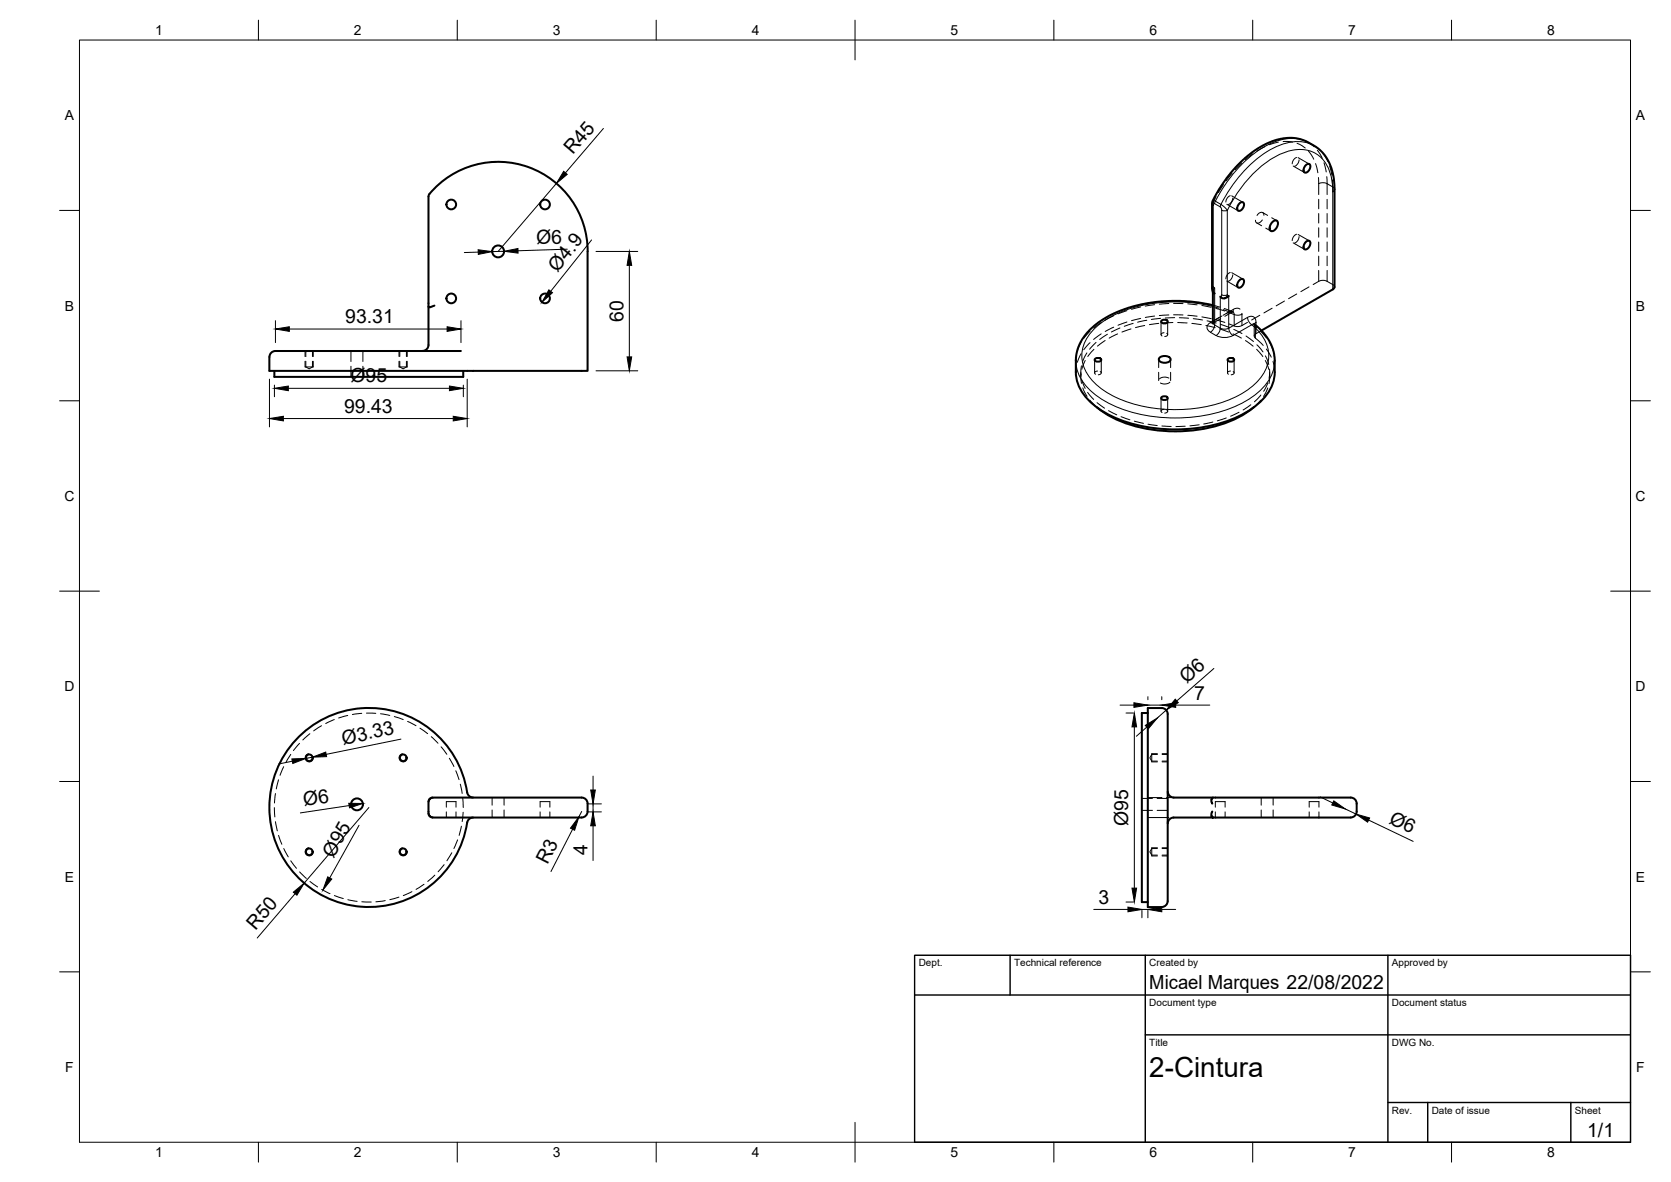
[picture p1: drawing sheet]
<svg xmlns="http://www.w3.org/2000/svg" width="420mm" height="297mm" viewBox="0 0 420 297" stroke-linecap="round" stroke-linejoin="round" font-family="sans-serif">
<!-- layer: Visible -->
<g fill="none" stroke="#000" stroke-width=".51">
<path d="M108 48.8l-.3 .6v27.7l.4 .1 1.1-.4M108 48.7a22.5 22.5 0 0 1 24.9-6.7 22.5 22.5 0 0 1 14.9 21.2M311.7 51.1a.63 .63 0 0 1 1 0 1.49 1.49 0 0 1-1.4 1.9 1.37 1.37 0 0 1 .4-1.9zM320 55.8a.77 .77 0 0 1 1.3 0 1.95 1.95 0 0 1-1.6 2.3 1.29 1.29 0 0 1 0-2zM328.3 41.5a.63 .63 0 0 1 1.1-.1 1.49 1.49 0 0 1-1.4 1.9 1.37 1.37 0 0 1 .3-1.8zM107.7 77v9.7a1.49 1.49 0 0 1-1.5 1.5M147.7 63.2v30h-80v-3.5a1.54 1.54 0 0 1 1.5-1.5M305 76.7l-3.6-.7-4.8-.4-4.5 .1-4 .6-4.2 1-3.8 1.4-3.8 2.2-2.2 1.9a11 11 0 0 0-3.6 7.8 11.7 11.7 0 0 0 1.6 7.9 20.5 20.5 0 0 0 10.8 7.4 40.5 40.5 0 0 0 28.7-1.4 15.4 15.4 0 0 0 8.5-8.4 18 18 0 0 0 .4-5.8l-.5-2.6-.9-2.1-1.4-2-2.4-2.2M305 73.4l-.1 7.9M305.4 73.7l-.4-.1-.2-1.1v-21.5l.9-2.1 2-3.1 3-3.7 2.9-2.8 3.5-2.5 2.9-1.3 2.7-.7 3.2-.1 2.4 .8 2.5 1.3 1.7 1.5 1.3 1.7 1 2.3 .6 2.6 .2 2.2-.1 25.2-.4 .4-17.9 10.4M308.9 74.4l-1.1 .6-.6-.1-.4-.4M311.7 70.4a.63 .63 0 0 1 1 0 1.49 1.49 0 0 1-1.4 1.9 1.37 1.37 0 0 1 .4-1.9z"/>
<path d="M328.3 60.8a.63 .63 0 0 1 1.1-.1 1.49 1.49 0 0 1-1.4 1.9 1.37 1.37 0 0 1 .3-1.8zM69 93.2v1.5h47.5v-1.5M69.2 88.2h46.7M275.3 90.2l.5-.2h.6l.5 .4a.97 .97 0 0 1-1.7 0zM291.5 89.9a1.95 1.95 0 0 1 2.8 .3 1.29 1.29 0 0 1-1.7 1 .9 .9 0 0 1-.9-.3 .9 .9 0 0 1-.2-1zM292 80.6l.5-.2h.6l.5 .4a.97 .97 0 0 1-1.6 0zM292 99.9l.5-.3h.6l.5 .5a.97 .97 0 0 1-1.6 0zM308.7 90.2l.5-.2h.6l.5 .4a.97 .97 0 0 1-1.6 0zM275.8 102.3a31.7 31.7 0 0 0 21.4 6.1 30.7 30.7 0 0 0 18-6.1M288.6 179.2h-1.5v47.5h1.5M293.6 179.4a1.49 1.49 0 0 0-1.5-1.5h-3.5v50.1h3.5a1.73 1.73 0 0 0 1.5-2.2v-46.4M293.6 198.9a1.49 1.49 0 0 0 1.5 1.5"/>
<path d="M118.9 205.5a1.49 1.49 0 0 0-1.4 1.2M118.9 200.4a1.49 1.49 0 0 1-1.4-1.3 25 25 0 0 0-38.3-17.2 25 25 0 0 0-.1 42 25 25 0 0 0 38.4-17.2M146.2 200.4h-35.7a3.3 3.3 0 0 0-2.5 .3l-.3 .7v3a1.04 1.04 0 0 0 1 1l37.5 .1M146.3 200.4a1.49 1.49 0 0 1 1.4 1.5v2a1.49 1.49 0 0 1-1.4 1.5M295.1 200.4h43.4a2.37 2.37 0 0 1 2.5 1.1 5 5 0 0 1-.2 3.3 4.1 4.1 0 0 1-3.3 .7h-32.5M304.8 203.9l-.2 1 .4 .6h-9.9a1.49 1.49 0 0 0-1.5 1.4M305 200.4l-.4 .6 .2 .9"/>
<circle cx="113.5" cy="51.4" r="1.22"/>
<circle cx="137" cy="51.4" r="1.22"/>
<circle cx="113.5" cy="75" r="1.22"/>
<circle cx="125.3" cy="63.2" r="1.49"/>
<circle cx="137" cy="75" r="1.22"/>
<circle cx="77.8" cy="190.4" r=".84"/>
<circle cx="101.4" cy="190.4" r=".84"/>
<circle cx="77.8" cy="214.1" r=".84"/>
<circle cx="89.8" cy="202.1" r="1.49"/>
<circle cx="101.4" cy="214.1" r=".84"/>
</g>
<!-- layer: Hidden -->
<g fill="none" stroke="#000" stroke-width=".25">
<path d="M326 39.6h-.1a1.8 1.8 0 0 0-1 1.6M326.4 39.6l2.8 1.6M308.5 51.3l2.8 1.7M309.3 49.2h-.1a1.8 1.8 0 0 0-1 1.6M309.7 49.2l2.8 1.6M310 49.8v.1a1.84 1.84 0 0 1-1.2 1.5M316 56l1.2 .7M317.4 55.3a.96 .96 0 0 1-.7 .7 .96 .96 0 0 1-1-.3v-.4M317.5 53.4l1.2 .7M317.8 54.1a.74 .74 0 0 0-.6-.8 .74 .74 0 0 0-.8 .4l-.3 .5M318.3 57.3l1.2 .7M319.8 54.7l1.2 .7"/>
<path d="M325.2 41.7l2.8 1.7M326 58.9a1.78 1.78 0 0 0-1.1 1.6M326.4 58.9l2.8 1.6M326.6 59.5v.1a1.84 1.84 0 0 1-1.1 1.5M326.6 40.2v.1a1.84 1.84 0 0 1-1.1 1.5M290.3 79.4l-2.3 .4M291.8 80l-2.3 .3M293.9 79.1l-2.4 .2M295.1 79.1h2.4M295.4 79.8l-2.4 .1M296.5 79.8l2.4 .2M298.7 79.2l2.3 .3"/>
<path d="M302.2 79.6l2.3 .5M305 76.7l1.7 .5M305 73.3v.1M305.4 72.4l-.4 .7v.5M307.8 77.5l2.2 .8-2 1.2M308.5 70.6l2.8 1.7M309.3 68.5a1.78 1.78 0 0 0-1.1 1.6M309.7 68.5l2.8 1.6M310 69.1v.1a1.84 1.84 0 0 1-1.2 1.5M316.8 79.2l-2.1 1.2M319.9 77.5l-2.1 1.1M323 75.7l-2.1 1.2"/>
<path d="M325.2 61l2.8 1.7M326.1 73.9l-2.1 1.2M329.1 72.1l-2 1.2M330.2 71.5l1.4-.8a2.3 2.3 0 0 1 2.1 0l1.6 .9 .3 .5M76.7 92.2h2.1M76.9 90.8v1.4l.8 .5 .9-.5v-1.4M76.9 88.2v1.4M78.6 88.2v1.4M88.2 88.2v2.7M88.2 92v2.7M91.2 88.2v2.7M91.2 92v2.7"/>
<path d="M100.3 92.2h2.1M100.5 90.8v1.4l.9 .5 .8-.5v-1.4M100.5 88.2v1.4M102.2 88.2v1.4M270.6 92.2l-.1 1.3M271.8 93.5v1.2M271.8 94l.1 2.3M271.8 88.9l-.9 2.1M271.9 91.9l-.1 2.4M272 95.4l.9 2.2M272.3 97.5l1 2.1M272.9 90.6l-.9 2.2"/>
<path d="M273.3 88.7l-1.1 2.1M273.5 98.6l1.5 1.8M274.1 86.1l-1.6 1.8M275.1 87.8l-1.6 1.8M275.2 90.4v3.3M275.6 86l-1.6 1.8M276 93.2h-.1a.46 .46 0 0 0-.6 .2 .46 .46 0 0 0 .2 .7M276.6 93.4a.47 .47 0 0 1 .2 .6 .47 .47 0 0 1-.6 .2M276.9 83.9l-1.9 1.4M276.9 90.4v3.3M277.9 85.6l-2 1.4M278.4 84l-1.9 1.3"/>
<path d="M280 82.2l-2.1 1.1M281 83.9l-2.1 1.1M281.6 82.4l-2.1 1M283.4 80.9l-2.3 .8M284.4 82.7l-2.3 .7M284.9 81.3l-2.2 .7M286.8 80l-2.3 .6M287.8 81.8l-2.3 .5M288.4 80.5l-2.4 .5M291.3 90.3v2.1M291.3 93.6v2M291.4 81.3l-2.4 .3"/>
<path d="M291.9 80.8v3.3M292.7 83.6h-.2a.42 .42 0 0 0-.5 .3 .42 .42 0 0 0 .2 .5M293.4 83.7a.49 .49 0 0 1 .1 .7 .49 .49 0 0 1-.6 .2M293.6 80.8v3.3M293.9 95a2.21 2.21 0 0 0-2.4 .2M294.2 96a2.19 2.19 0 0 1-2.4 .3M294.3 90.3v2.1M294.3 93.6v2M294.9 81.1l-2.4 .1M296.1 81.1l2.4 .1M299.7 81.3l2.3 .3M300 80.1l2.4 .3"/>
<path d="M303.2 81.8l2.3 .5M303.5 80.6l2.3 .6M305.7 80.4l2.3 .6M306.7 82.7l2.2 .7M306.9 81.5l2.2 .8M306.9 80.1l-2 1.2M308.7 90.4v3.3M309.4 93.2h-.1a.46 .46 0 0 0-.6 .2 .46 .46 0 0 0 .2 .7M310 83.9l2.1 1.1M310.1 93.4a.48 .48 0 0 1 .1 .6 .48 .48 0 0 1-.6 .2M310.2 82.8l2.1 1M310.3 90.4v3.3"/>
<path d="M313.2 85.6l1.9 1.4M313.3 84.4l1.9 1.4M313.7 81l-1.4 .8a2.34 2.34 0 0 1-2 .1l-1.2-.5M315.3 81.4l.1 3.1M316 87.8l1.5 1.8M316 86.6l1.6 1.8M317 99.3l-1.6 1.7M317.2 83.1l-1.4 .7a.62 .62 0 0 0-.4 .6 .62 .62 0 0 0 .3 .6l1.9 1.8M318.2 90.6l.8 2.2M318.2 89.4l.8 2.2M318.4 87.7l1.2 2.1M318.8 97.5l-1.1 2.1"/>
<path d="M318.8 96.2l-1.1 2.1M319.2 92.8l-.1 2.3M319.2 94l-.1 2.4M319.3 93.5v1.2M320.1 90.9l.4 2.6M274 100.6l1.8 1.8M275.8 101.2l1.9 1.4M278.7 103.2l2.1 1.1M281.9 104.7l2.2 .8M285.2 105.8l2.3 .6M288.6 106.6l2.4 .3M291.9 100.1v3.2"/>
<path d="M292.1 107l2.4 .2M292.7 102.9h-.2a.42 .42 0 0 0-.5 .2 .42 .42 0 0 0 .2 .6M293.4 103a.48 .48 0 0 1 .1 .6 .48 .48 0 0 1-.6 .2M293.6 100.1v3.2M298 107.1l-2.3 .1M301.5 106.8l-2.3 .2M305 106.1l-2.3 .5M308.3 105l-2.2 .8M311.6 103.6l-2.2 1M314.5 101.7l-1.9 1.3M317 100.6l-1.8 1.8M87.4 179.8l-2.2 .6"/>
<path d="M91 179.3l-2.4 .3M92.1 179.2l2.4 .1M95.7 179.4l2.3 .4M69.3 199.4l-.3 2.4M70 196l-.5 2.3M71.3 192.7l-.9 2.1M73.1 189.6l-1.2 2M75.3 186.8l-1.5 1.8M77.9 184.4l-1.8 1.6M80.9 182.4l-2 1.3M84.1 180.8l-2.2 1M99.1 180.1l2.3 .7"/>
<path d="M102.5 181.3l2.1 1.1M105.6 183l1.9 1.4M108.4 185.1l1.7 1.7M110.9 187.7l1.5 1.9M113 190.5l1.1 2.1M114.6 193.7l.8 2.2M115.7 197.1l.5 2.3M289.6 189.4v2.1M291 189.6h-1.4l-.5 .8 .5 .9h1.4M292.2 191.3h1.4M292.2 189.6h1.4M69 203l.1 2.3"/>
<path d="M69.3 206.5l.4 2.3M70 209.9l.9 2.3M71.4 213.2l1.1 2.1M73.1 216.3l1.4 1.9M75.3 219.1l1.7 1.7M107.7 203.9l.2 .7 .4 .5 .9 .4M109.2 200.4l-1 .5-.5 1M109.3 219.9l-1.8 1.6M111.7 217.3l-1.5 1.8M112.2 202.8v-1.3h2.5v1.3M112.2 204v1.5M113.6 214.3l-1.2 2"/>
<path d="M114.7 204v1.5M115.1 211.1l-1 2.1M116 207.6l-.6 2.3M116.4 200.6l.1 2.3M116.5 204.1l-.3 2.4M123.7 200.4v1.9M123.7 203.5v2M126.7 200.4v1.9M126.7 203.5v2M135.8 202.8v-1.3h2.5v1.3M135.8 204v1.5M138.3 204v1.5"/>
<path d="M287.1 203.7h2.7M287.1 200.6h2.7M288.6 205.5h5.3M288.6 200.4h3.5M289.6 213v2.1M291 203.7h2.6M291 200.6h2.6M291 213.2h-1.4l-.5 .9 .5 .8h1.4M292.2 214.9h1.4M292.2 213.2h1.4M293.3 200.4h1.8M295.1 205.5h.1"/>
<path d="M305.6 202.8v-1.3h2.4v1.3M305.6 204v1.5M308 204v1.5M317.1 200.4v1.9M317.1 203.5v2M320.1 200.4v1.9M320.1 203.5v2M329.2 202.8v-1.3h2.4v1.3M329.2 204v1.5M331.6 204v1.5M77.9 221.5l2 1.4M80.9 223.5l2.1 1.1"/>
<path d="M84.1 225.1l2.2 .7M87.5 226.1l2.3 .4M91 226.6l2.3 .1M96.9 226.3l-2.4 .3M100.3 225.5l-2.3 .6M103.6 224.1l-2.2 1M106.6 222.2l-2 1.3"/>
</g>
<!-- layer: Hidden Narrow -->
<g fill="none" stroke="#000" stroke-width=".25">
<path d="M315 38.7l-1.9 1.4M318.1 36.9l-2.1 1.1M321.4 35.7l-2.2 .7M322.6 35.6l2.4 .1M326.1 36l2.1 1.2M329 35.8l1.4 1.1M329 38l1.3 2M330.4 36.6l1.5 1.1M331.2 37.8l1.3 2M332.7 38.6l1.2 2M304.8 51.2l.3-.4v.8M305.8 49.4l-.7 1.4-.2-.4"/>
<path d="M307.6 46.4l-1.2 2M309.8 43.5l-1.5 1.9M312.2 40.9l-1.6 1.7M330.8 41.1l.6 2.3M331.5 44.6l.1 1.6M331.6 46.2a2.3 2.3 0 0 1 2.1 0M331.6 46.2v2.7M331.6 50.1v2.4M331.6 53.7v2.4M331.6 57.2v2.4M332.9 40.9l.6 2.3M333.6 44.4l.1 1.8"/>
<path d="M333.7 46.2l1.4 .8M333.7 46.2v2.7M333.7 50.1v2.4M333.7 53.7v2.4M333.7 57.2v2.4M334.3 41.7l.6 2.3M335 45.2l.1 1.8M335.1 47l.5 .6M335.1 47v1.2M280 79.3l-2.1 1.1M283.4 78.1l-2.3 .8M286.8 77.1l-2.3 .6"/>
<path d="M290.3 76.6l-2.3 .3M293.9 76.3l-2.4 .1M295.1 76.2l2.4 .1M298.7 76.4l2.3 .2M302.2 76.8l2.3 .4M304.8 72.5l.3-.4-.1 1.1M305 77l1.5 .5M305.1 72.1l.3 .3v1.3M305.7 77.5l2.3 .7M306.5 79.8l-1.5 .9M307.3 79.4l-1.9 1.1M307.6 77.8l1.5 .6 .8-.1 .4 .5a.51 .51 0 0 0 .8 .4l1.2-.2"/>
<path d="M309.1 78.6l1.2 .4v2.9M310.1 77.8a.65 .65 0 0 1-.3 .6 .65 .65 0 0 1-.7 0l-1.6 .8M310.1 77.8l-1.8 1M311.8 77.7a1.46 1.46 0 0 0-1.7 .1M312.3 78.7v.3M312.3 79v2.8M331.6 60.8v2.4M331.6 64.4v2.4M331.6 68v2.7M333.7 60.8v2.4M333.7 64.4v2.4M333.7 68v2.7"/>
<path d="M76.7 88.2v1.4M76.7 90.8v1.4M78.8 88.2v1.4M78.8 90.8v1.4M100.3 88.2v1.4M100.3 90.8v1.4M102.4 88.2v1.4M102.4 90.8v1.4M270.6 89.4l-.1 1.2M271.8 86l-.9 2.2M274.1 83.2l-1.6 1.8M276.9 81.1l-1.9 1.4"/>
<path d="M305.4 80.5l-.2 .5-.3 .2M305.4 80.5l-.4 .6M315.4 81.5l.3 .6v2.9M315.4 81.5l.3 .6 .3 .3M315.8 81.8v2M316.9 83.2l1.6 1.7M319.1 85.9l1 2.2M320.4 89.2l.1 1.4M289.6 191.5h1.4M289.6 189.4h1.4M292.2 191.5h1.4M292.2 189.4h1.4"/>
<path d="M289.6 215.1h1.4M289.6 213h1.4M292.2 215.1h1.4M292.2 213h1.4"/>
</g>
<!-- layer: Visible Narrow -->
<g fill="none" stroke="#000" stroke-width=".25">
<path d="M329 35.8a11 11 0 0 0-10.7 .9 33 33 0 0 0-12.7 13.9M330.4 36.6a11 11 0 0 0-10.7 .9 33 33 0 0 0-12.7 13.9M304.8 51.2l.3 .4M304.9 50.4l.7 .2M305.1 51.6v21.3M305.4 51.2h-.2l-.1 .4M305.4 51.2l1.4 .8M305.6 50.5l-.2 .7M305.6 50.6l1.4 .8M306.8 52l.4 .8M307 51.4l-.2 .6M307 51.4l1.6 1.4"/>
<path d="M307.2 52.8l.7 .2 .7-.2M307.2 52.8v21.3M308.6 52.8v21.3M335.1 48.2v24.5M335.1 48.2a10.7 10.7 0 0 0-4.4-9.7 9.9 9.9 0 0 0-9.2 .4 30.3 30.3 0 0 0-12.9 13.9M335.6 47.6l-.5 .6M304.8 72.4l.3 .5M305 77a37.4 37.4 0 0 0-26 2.7 12.8 12.8 0 0 0-6.9 8.4 9.7 9.7 0 0 0 4.2 9.1 31.8 31.8 0 0 0 20 5.7 31.8 31.8 0 0 0 18.1-5.4 9.7 9.7 0 0 0 4.3-10.3 13 13 0 0 0-4.6-6.2l-.4-1.2M305.1 72.9l.3 .8v8l1.4 .8M307.2 74.1l.7 .2 .7-.2M307.2 74.1l-.1 .4h-.3v8M308.6 74.1l-.7 .9"/>
<path d="M308.6 74.1l.4 .3-.1 8.1M313.6 79.8a1.3 1.3 0 0 1 1.6-.2 1.3 1.3 0 0 1 .6 1.4M313.6 79.8l-4.7 2.7M270.5 90.6a11.7 11.7 0 0 0 5.9 9.3 37.1 37.1 0 0 0 25.8 4.6 26.1 26.1 0 0 0 15.9-7.7 9.8 9.8 0 0 0 2.4-6.2M304.4 83.5l1.4 .8M305 81.2a1.19 1.19 0 0 0-1.5 .8 1.19 1.19 0 0 0 .9 1.5M305 80.7l-.6 .4M305 81.1a1.52 1.52 0 0 1-.6 2.4M306.8 82.5l-.2 .8-.8 1 1.1 .4 1.3 .1 1.8-.5-.8-1-.2-.8M306.8 82.5l1.3 .2 .9-.2M315.4 81.5h-.5l-4.9 2.8M315.8 81v.8"/>
<path d="M315.8 81l-.4 .4M77.6 189.4a1.03 1.03 0 0 0-.9 1.2 1.03 1.03 0 0 0 1.2 .8 1.03 1.03 0 0 0 .9-1.1M101.2 189.4a1.03 1.03 0 0 0-.8 1.2 1.03 1.03 0 0 0 1.2 .8 1.03 1.03 0 0 0 .8-1.1M77.6 213a1.03 1.03 0 0 0-.9 1.2 1.03 1.03 0 0 0 1.2 .9 1.03 1.03 0 0 0 .9-1.2M101.2 213a1.03 1.03 0 0 0-.8 1.2 1.03 1.03 0 0 0 1.2 .9 1.03 1.03 0 0 0 .8-1.2"/>
</g>
<!-- layer: Border -->
<g fill="none" stroke="#000" stroke-width=".25">
<path d="M20 10.1h390v276.9h-390zM65 5.1v5M115 5.1v5M165 5.1v5M215 5.1v10M265 5.1v5M315 5.1v5M365 5.1v5M15 52.9h5M410 52.9h5M15 100.7h5M410 100.7h5"/>
<path d="M15 148.6h10M405 148.6h10M15 196.4h5M410 196.4h5M15 244.2h5M410 244.2h5M65 287v5M115 287v5M165 287v5M215 282.1v9.9M265 287v5M315 287v5"/>
<path d="M365 287v5"/>
</g>
<!-- layer: TitleBlock -->
<path d="M230 240.1h180v46.9h-180zM230 250h180M254 240.1v9.9M288 240.1v46.9M349 240.1v46.9M288 260.1h122M349 277.1h61M359 277.1v9.9M395 277.1v9.9" fill="none" stroke="#000" stroke-width=".36"/>
<!-- layer: Dimensions -->
<g fill="none" stroke="#000" stroke-width=".25">
<path d="M151.7 32.3l-9.5 11.1M139.9 46.1l-14.7 17.1M120.2 63.4l-3.4 .1M126.7 63.1l-2.9 .1M142.6 62.6l-12.3 .4M148.7 60.3l-10.2 12.9M149.9 63.2h10.5M158.2 66.7v23M67.8 95.3v12M69 96.8v2.9M69.3 80.6v5.5M72.5 97.6h40.5"/>
<path d="M72.7 82.7h39.7M115.9 80.6v5.5M116.5 96.8v2.9M117.5 95.3v12M149.9 93.2h10.5M71.2 105.2h42.8M281.6 177.2h3.5M283.1 179.2h1.9M288.6 175.1v.7M288.6 177.2h3.5M292.1 175.1v.7M293.2 178.4l-2.2 2"/>
<path d="M295.6 177.2h8.6M305.2 168l-9.3 8.2M73.5 191.3l-3.4 .7M78.6 190.3l-1.7 .3M100.8 185.7l-18.8 3.9M149.1 195v3.5M285.2 182.7v40.5M288.4 182.7l-2.7 2.3M87.8 202.4l-12.3 1.9M90.3 207.4l-7.4 13.2M92.8 202.9l-16.3 19M144 208.4l-5.5 10.6"/>
<path d="M146.3 203.9l-.7 1.4M148 202h3.2M148 204h3.2M149.1 202v2M149.1 207.5v8.7M332 200.3l3.1 1.5M338.3 203.3l2.7 1.3M344.1 206.1l11.2 5.3M74.2 224.6l-9.5 11.1M275 228.5h8.6M283.1 226.7h1.9M287.1 228.8v1.8"/>
<path d="M287.1 228.5h1.5M288.6 228.8v1.8M292.1 228.5h3.5"/>
</g>
<g fill="#000" stroke="#000" stroke-width=".25">
<path d="M141.7 43.1l.9 .7-2.7 2.3zM120.2 62.8l3.6 .4-3.5 .7zM126.7 63.1l3.5-.7 .1 1.2zM138 72.8l.9 .8-2.6 2.3zM158.2 63.2l.6 3.5h-1.1zM69 97.6l3.5-.6v1.2zM69.3 82.7l3.4-.6v1.2zM112.4 82.1l3.5 .6-3.5 .6zM113 97l3.5 .6-3.5 .6zM157.7 89.7h1.1l-.6 3.5zM67.8 105.2l3.4-.6v1.2zM114 104.6l3.5 .6-3.5 .6z"/>
<path d="M285.1 176.6l3.5 .6-3.5 .6zM295.5 175.7l.8 .9-3.1 1.8zM292.1 177.2l3.5-.6v1.2zM73.4 190.7l3.5-.1-3.3 1.3zM78.6 190.3l3.3-1.3 .2 1.1zM148.5 198.5h1.2l-.6 3.5zM285.2 179.2l.6 3.5h-1.2zM288 182.3l3-1.9-2.3 2.8zM87.7 201.9h3.5l-3.3 1.1zM145.6 205.3l-1.1 3.3-1.1-.5zM149.1 204l.6 3.5h-1.2zM335.4 201.3l2.9 2-3.4-1z"/>
<path d="M341 204.6l3.4 1-.5 1zM73.8 224.2l2.7-2.3-1.8 3.1zM82.4 220.4l1 .5-2.2 2.8zM283.6 228l3.5 .5-3.5 .6zM284.6 223.2h1.2l-.6 3.5zM288.6 228.5l3.5-.5v1.1z"/>
</g>
<text font-size="7" x="289" y="270.6">2-Cintura</text>
<g font-size="4.9">
<text x="144" y="39.1" transform="rotate(-49 144 39.1)">R45</text>
<text x="134.9" y="61.3" transform="rotate(-2 134.9 61.3)">Ø6</text>
<text x="140.2" y="68.6" transform="rotate(-51 140.2 68.6)">Ø4.9</text>
<text x="86.8" y="81.2">93.31</text>
<text x="156.8" y="80.9" transform="rotate(-90 156.8 80.9)">60</text>
<text x="88.1" y="96.1">Ø95</text>
<text x="86.5" y="103.7">99.43</text>
<text x="298.4" y="171.9" transform="rotate(-41 298.4 171.9)">Ø6</text>
<text x="300.3" y="175.8">7</text>
<text x="86.3" y="187.1" transform="rotate(-11 86.3 187.1)">Ø3.33</text>
<text x="76.5" y="202.6" transform="rotate(-9 76.5 202.6)">Ø6</text>
<text x="283.7" y="207.6" transform="rotate(-90 283.7 207.6)">Ø95</text>
<text x="349" y="206.7" transform="rotate(26 349 206.7)">Ø6</text>
<text x="83.8" y="215.8" transform="rotate(-61 83.8 215.8)">Ø95</text>
<text x="147.7" y="214.9" transform="rotate(-90 147.7 214.9)">4</text>
<text x="137.7" y="217.5" transform="rotate(-63 137.7 217.5)">R3</text>
<text x="276.2" y="227.1">3</text>
<text x="64.2" y="234" transform="rotate(-49 64.2 234)">R50</text>
<text x="289" y="248.5">Micael Marques 22/08/2022</text>
<text x="399.1" y="285.7">1/1</text>
</g>
<g font-size="3.5">
<text x="39" y="8.8">1</text>
<text x="89" y="8.8">2</text>
<text x="139" y="8.8">3</text>
<text x="189" y="8.8">4</text>
<text x="239" y="8.8">5</text>
<text x="289" y="8.8">6</text>
<text x="339" y="8.8">7</text>
<text x="389" y="8.8">8</text>
<text x="16.3" y="30.2">A</text>
<text x="411.3" y="30.2">A</text>
<text x="16.3" y="78">B</text>
<text x="411.3" y="78">B</text>
<text x="16.2" y="125.9">C</text>
<text x="411.2" y="125.9">C</text>
<text x="16.2" y="173.7">D</text>
<text x="411.2" y="173.7">D</text>
<text x="16.3" y="221.6">E</text>
<text x="411.3" y="221.6">E</text>
<text x="16.4" y="269.4">F</text>
<text x="411.4" y="269.4">F</text>
<text x="39" y="290.8">1</text>
<text x="89" y="290.8">2</text>
<text x="139" y="290.8">3</text>
<text x="189" y="290.8">4</text>
<text x="239" y="290.8">5</text>
<text x="289" y="290.8">6</text>
<text x="339" y="290.8">7</text>
<text x="389" y="290.8">8</text>
</g>
<g font-size="2.5">
<text x="231" y="242.9">Dept.</text>
<text x="255" y="242.9">Technical reference</text>
<text x="289" y="242.9">Created by</text>
<text x="350" y="242.9">Approved by</text>
<text x="289" y="252.8">Document type</text>
<text x="350" y="252.8">Document status</text>
<text x="289" y="262.9">Title</text>
<text x="350" y="262.9">DWG No.</text>
<text x="350" y="279.9">Rev.</text>
<text x="360" y="279.9">Date of issue</text>
<text x="396" y="279.9">Sheet</text>
</g>
</svg>
